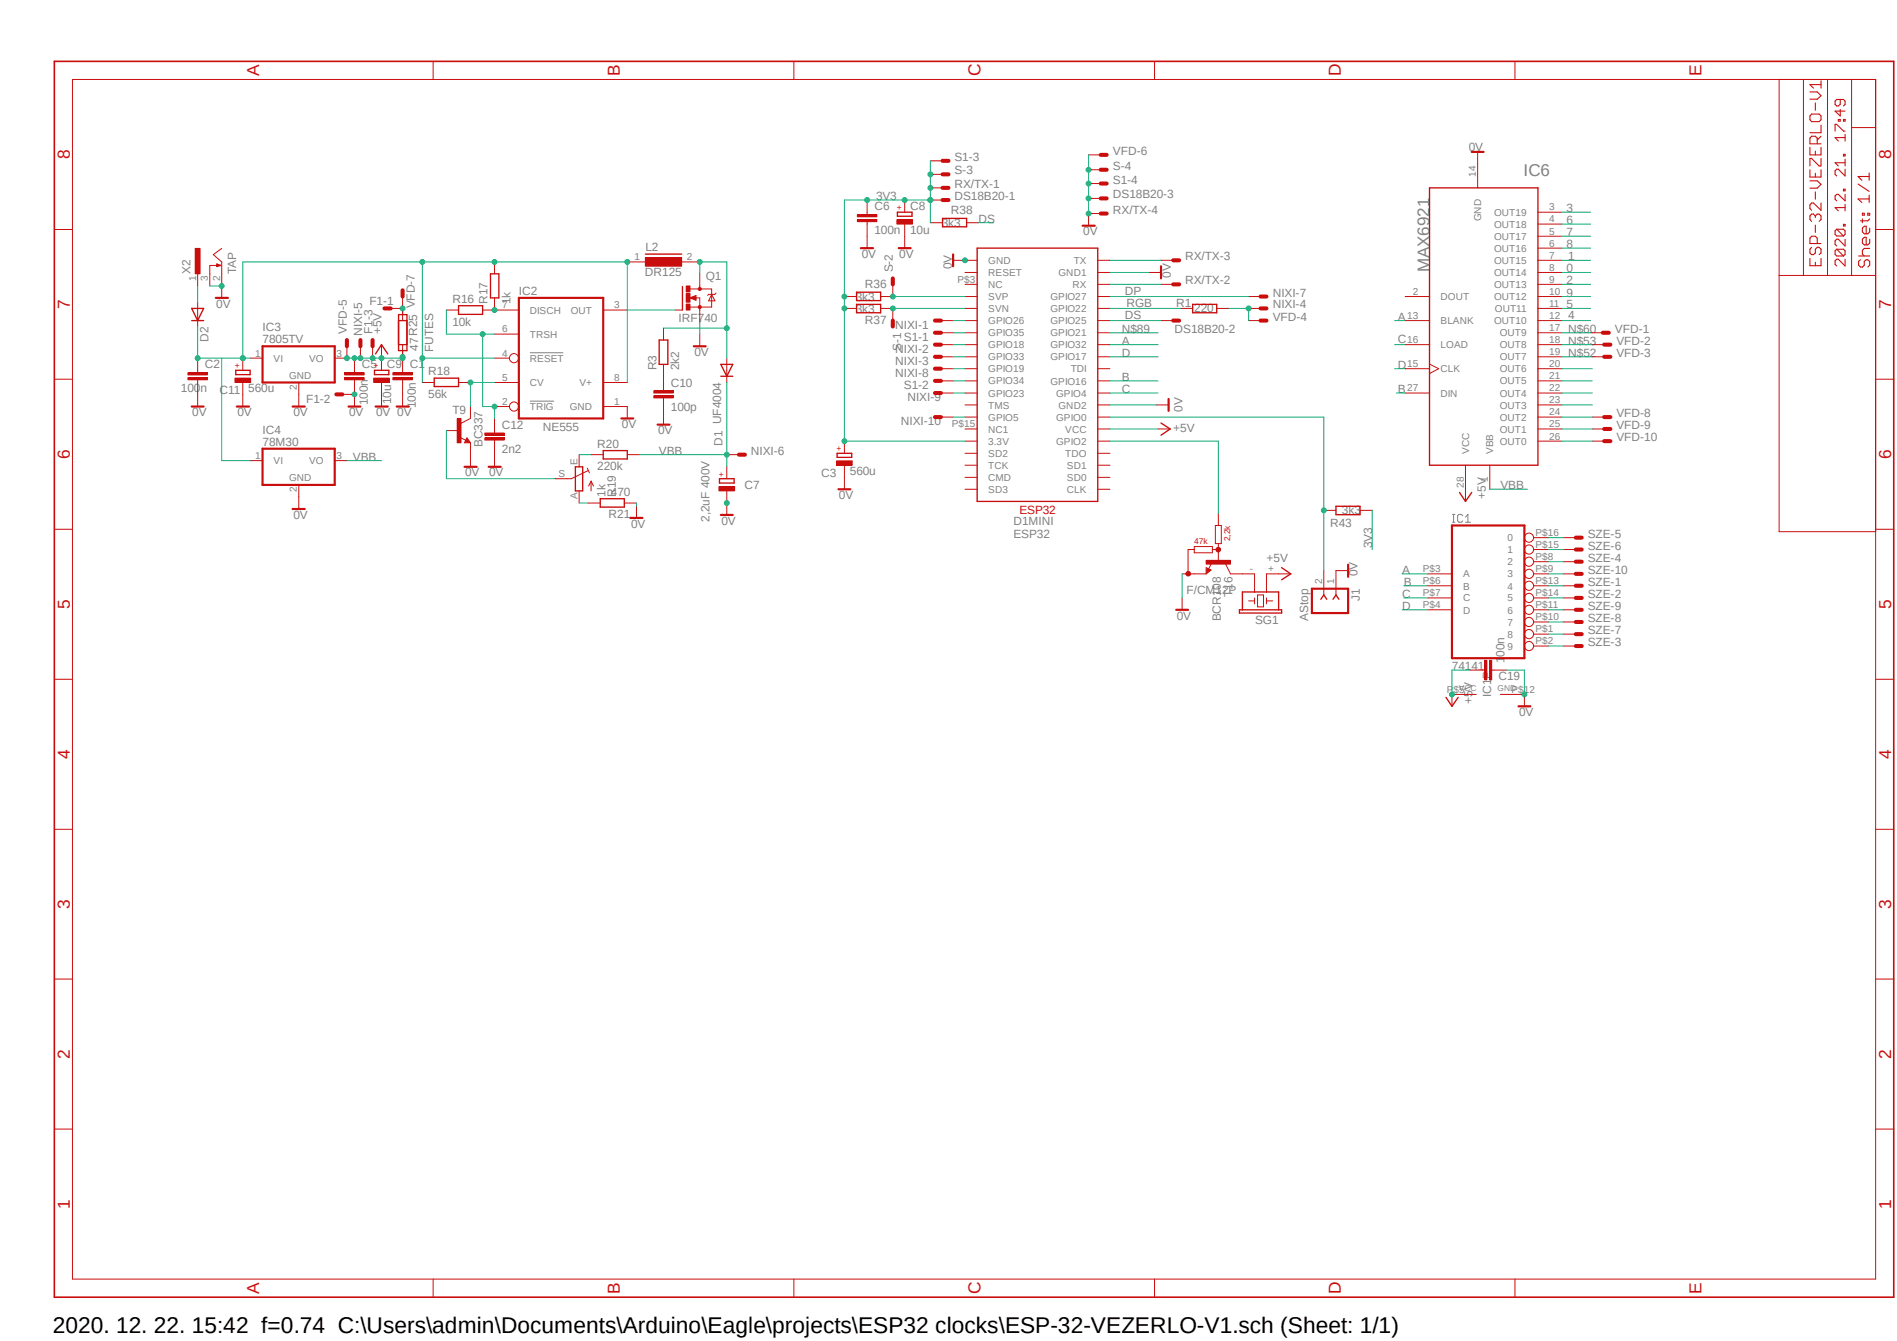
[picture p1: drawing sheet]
<svg xmlns="http://www.w3.org/2000/svg" width="297mm" height="210mm" viewBox="0 0 297 210" stroke-linecap="round" stroke-linejoin="round" font-family="sans-serif">
<path d="M8.3 9.4l288.6 194.2M296.9 9.4l-288.6 194.2" fill="none" stroke="#fff" stroke-width=".16"/>
<path d="M83 55.2h5.1M83 62.8h3.7M227.4 81.8h.4M227.4 80.6h.4M227.6 80.6v1.2M229 80.8l-.2-.2h-.4l-.2 .2v.8l.2 .2h.4l.2-.2M229.4 81.8h.9M229.4 81l.4-.4v1.2" fill="none" stroke="#808080" stroke-width=".16"/>
<path d="M81.2 46.7h13.2v18.8h-13.2z" fill="none" stroke="#c90d0c" stroke-width=".34"/>
<g fill="none" stroke="#c90d0c" stroke-width=".16">
<path d="M77.4 48.6h3.8M77.4 59.9h3.8M77.4 56.1h2.4M77.4 52.3h3.8M94.4 48.6h3.8M94.4 59.9h3.8M72 68.5l.9 .5M73.1 68.6l.6 .7h-1zM73.7 65.5l-1.5 .8M77.4 63.7h2.4M94.4 63.7h3.8"/>
<circle cx="80.5" cy="56.1" r=".72"/>
<circle cx="80.5" cy="63.7" r=".72"/>
</g>
<path d="M73.1 69l.1 .1h-.3l.2-.4 .4 .5h-.6" fill="none" stroke="#c90d0c" stroke-width=".21"/>
<path d="M71.6 65.5h.6v3.8h-.6z" fill-rule="evenodd" fill="#c90d0c"/>
<g fill="none" stroke="#c90d0c" stroke-width=".16">
<path d="M66.1 59.9h1.9M69.9 48.6h1.9M71.8 59.9h1.9M77.4 46.7v1.9h-1.8M77.4 41v1.9M105.8 48.6h1M108 46.7l1-.4v.7zM108.1 45.3h3.3v2.8h-3.4M108.9 46.7h.7v1.9M109.6 44.8v.5M111.4 46.1l.5 1h-.9zM112.1 45.9l-.2 .2h-.9l-.2 .2"/>
<path d="M69.9 67.4h1.9M71.6 65.5h.6v3.8h-.6zM73.7 63.7v1.8M73.7 69.3v3.8M90.7 71.2v1.9M90.7 76.9v1.9M91.9 73.3l.4 .7M92.1 73.7l-2.6 1.3h-2.6M92.1 78.8h1.9M92.5 75.4v1.5M92.5 75.4l.4 .7M92.5 75.4l-.3 .7"/>
<path d="M92.5 71.2h1.9M97.7 78.8h2M98.2 71.2h1.9M98.2 63.7v1.8"/>
</g>
<path d="M68 59.2h3.8v1.3h-3.8zM71.8 47.9h3.8v1.3h-3.8zM76.8 42.9h1.3v3.8h-1.3zM106.8 44.9v3.7M90.1 73.1h1.1v3.8h-1.1zM94 78.1h3.7v1.3h-3.7zM94.4 70.6h3.8v1.3h-3.8z" fill="none" stroke="#c90d0c" stroke-width=".21"/>
<path d="M72.7 73.1h1.9M97.3 65.5h1.8" fill="none" stroke="#c90d0c" stroke-width=".34"/>
<path d="M108.9 46.5l-.7 .2 .7 .2v-.2h-.2" fill="none" stroke="#c90d0c" stroke-width=".25"/>
<circle cx="109.6" cy="48.1" r=".25" fill="#c90d0c"/>
<circle cx="109.6" cy="48.1" r=".25" fill="none" stroke="#c90d0c" stroke-width=".16"/>
<circle cx="109.6" cy="45.2" r=".25" fill="#c90d0c"/>
<circle cx="109.6" cy="45.2" r=".25" fill="none" stroke="#c90d0c" stroke-width=".16"/>
<path d="M107.4 47.6h.6v1h-.6z" fill-rule="evenodd" fill="#c90d0c"/>
<path d="M107.4 47.6h.6v1h-.6z" fill="none" stroke="#c90d0c" stroke-width=".16"/>
<path d="M107.4 44.8h.6v.9h-.6z" fill-rule="evenodd" fill="#c90d0c"/>
<path d="M107.4 44.8h.6v.9h-.6z" fill="none" stroke="#c90d0c" stroke-width=".16"/>
<path d="M107.4 46h.6v1.3h-.6z" fill-rule="evenodd" fill="#c90d0c"/>
<path d="M107.4 46h.6v1.3h-.6zM109.6 42.9v1.9M109.6 48.6v1.9M109.6 52.3v1.9M113.8 56.1v3.8M99.7 79.2v1.9" fill="none" stroke="#c90d0c" stroke-width=".16"/>
<path d="M108.6 54.2h1.9M98.7 81.1h1.9" fill="none" stroke="#c90d0c" stroke-width=".34"/>
<path d="M112.9 57.1h1.8l-.9 1.8zM112.9 58.9h1.8M112.6 75h2.3v.6h-2.3z" fill="none" stroke="#c90d0c" stroke-width=".21"/>
<path d="M112.6 76.2h2.4v.7h-2.4z" fill-rule="evenodd" fill="#c90d0c"/>
<path d="M103.9 51.4v1.9M103.9 57.1v4.1M75.9 68.6h3.1v.3h-3.1zM75.9 67.8h3.1v.4h-3.1zM77.4 65.5v2.3M77.4 69v4.1M102.4 62h3v.3h-3zM102.4 61.2h3v.4h-3zM103.9 62.4v4.1M112.6 76.2h2.4v.7h-2.4zM113.8 73.1v1.9M113.8 76.9v3.7" fill="none" stroke="#c90d0c" stroke-width=".16"/>
<path d="M75.9 68.7h3.1M75.9 68h3.1M76.5 73.1h1.9M102.4 62.1h3M102.4 61.4h3M103 66.5h1.8M112.9 80.6h1.8" fill="none" stroke="#c90d0c" stroke-width=".34"/>
<path d="M101 39.8h5.7M103.2 53.3h1.4v3.8h-1.4z" fill="none" stroke="#c90d0c" stroke-width=".21"/>
<path d="M101 40.3h5.7v1.4h-5.7z" fill-rule="evenodd" fill="#c90d0c"/>
<g fill="none" stroke="#c90d0c" stroke-width=".16">
<path d="M11.3 12.4h282.4v187.9h-282.4zM67.8 9.6v2.8M124.3 9.6v2.8M180.8 9.6v2.8M237.2 9.6v2.8M278.6 12.4v70.9h15.1M282.4 12.4v30.7M286.1 12.4v30.7M289.9 20h3.8M289.9 12.4v30.7M8.5 35.9h2.8M134.2 34.4h3.1v.3h-3.1z"/>
<path d="M134.2 33.6h3.1v.4h-3.1zM135.8 31.3v2.3M135.8 34.7v4.2M170.4 24.3h1.9M231.4 23.8v5.6M240.8 38.9h3.8M240.8 37h3.8M240.8 35.1h3.8M240.8 33.2h3.8M293.7 35.9h2.8M8.5 59.4h2.8M54 59.1h3v.4h-3z"/>
<path d="M54 58.4h3v.3h-3zM54.3 54.2v1.9M55.5 56.1v2.3M55.5 59.5v2.3M56.4 54.2v1.9M59.7 54v1.9M63 46.4v1.9M98.2 41h3.8M101 40.3h5.7v1.4h-5.7zM105.8 41h3.8M147.3 50.2h1.9M147.3 54h1.9"/>
<path d="M147.3 55.9h1.9M147.3 57.7h1.9M179.9 42.7h1.9M195.5 50.2h1.9M195.5 48.3h1.9M195.5 46.4h1.9M220 50.2h3.8M220 54h3.8M220 46.4h3.8M220 57.7h3.8M223.8 57l1.5 .7-1.5 .8M240.8 42.7h3.8"/>
<path d="M240.8 50.2h3.8M240.8 54h3.8M240.8 55.9h3.8M240.8 48.3h3.8M240.8 46.4h3.8M240.8 57.7h3.8M240.8 52.1h3.8M240.8 59.6h3.8M240.8 44.5h3.8M240.8 40.8h3.8M249 52.1h2M249.3 54h1.9"/>
<path d="M249.3 55.9h1.9M278.6 43.1h15.1M293.7 59.4h2.8M113.8 71.2h1.9M147.3 61.6h1.9M147.3 65.3h1.9M220 61.6h3.8M229.4 72.9v5.6M233.3 72.9v3.7M240.8 61.6h3.8M240.8 65.3h3.8M240.8 67.2h3.8"/>
<path d="M240.8 69.1h3.8M240.8 63.4h3.8M249.3 65.3h1.9M249.3 67.2h1.9M249.3 69.1h1.9M8.5 82.9h2.8M223.6 91.7h3.7M223.6 93.6h3.7M223.6 95.5h3.7M223.6 89.9h3.7M240.2 91.7h2.2M240.2 93.6h2.2"/>
<path d="M240.2 88h2.2M240.2 84.2h2.2M240.2 86.1h2.2M240.2 99.3h2.2M240.2 97.4h2.2M240.2 95.5h2.2M240.2 89.9h2.2M244.8 91.7h1.9M244.8 93.6h1.9M244.8 88h1.9M244.8 84.2h1.9M244.8 86.1h1.9"/>
<path d="M244.8 99.3h1.9M244.8 97.4h1.9M244.8 95.5h1.9M244.8 89.9h1.9M293.7 82.9h2.8M8.5 106.4h2.8M231.1 108.8h-3.8v1.8M234.9 108.8h3.8v1.8M240.2 101.2h2.2M244.8 101.2h1.9M293.7 106.4h2.8M8.5 129.9h2.8"/>
<path d="M293.7 129.9h2.8M8.5 153.3h2.8M293.7 153.3h2.8M8.5 176.8h2.8M293.7 176.8h2.8M67.8 200.3v2.9M124.3 200.3v2.9M180.8 200.3v2.9M237.2 200.3v2.9"/>
<circle cx="239.4" cy="99.3" r=".72"/>
<circle cx="239.4" cy="91.7" r=".72"/>
<circle cx="239.4" cy="86.1" r=".72"/>
<circle cx="239.4" cy="84.2" r=".72"/>
<circle cx="239.4" cy="88" r=".72"/>
<circle cx="239.4" cy="89.9" r=".72"/>
<circle cx="239.4" cy="93.6" r=".72"/>
<circle cx="239.4" cy="97.4" r=".72"/>
<circle cx="239.4" cy="95.5" r=".72"/>
<circle cx="239.4" cy="101.2" r=".72"/>
</g>
<path d="M134.2 34.5h3.1M134.2 33.8h3.1M134.8 38.9h1.9M230.4 23.8h1.9M54 59.3h3M54 58.5h3M181.8 41.7v1.9M227.3 82.3h11.4v20.8h-11.4zM237.7 110.6h1.9" fill="none" stroke="#c90d0c" stroke-width=".34"/>
<g fill="none" stroke="#c90d0c" stroke-width=".17">
<path d="M283.4 14.4h1.1l.6 .6-.6 .5h-1.1M283.6 17.9h1.2l.3 .3v.6l-.3 .2h-1.2l-.2-.2v-.6zM284.2 16.1v1.2M285.1 12.7v1.1M285.1 19.6v1.2h-1.7M285.1 13.3h-1.7l.5 .5M287.8 18.7h.3v.3h-.3zM288.1 15.6v.7l-.3 .3h-.2l-.3-.3v-.5l.3-.2h1l.3 .2v.5l-.3 .3M288.1 17.1v1.1l-.8-.8h1.6M288.6 18.7h.3v.3h-.3zM283.4 23.1v1.2h1.7v-1.2M283.4 26.6v1.1h1.7v-1.1"/>
<path d="M283.4 28.3h1.1l.6 .6-.6 .6h-1.1M283.6 38.7l-.2 .3v.6l.2 .3h.3l.3-.3v-.6l.3-.3h.3l.3 .3v.6l-.3 .3M284.2 33.8l-.3-.3h-.3l-.2 .3v.6l.2 .3M284.2 33.8l.3-.3h.3l.3 .3v.6l-.3 .3M284.2 23.7v.6M284.2 27.1v.6M284.2 30.1v1.1M284.2 33.8v.3M284.2 35.3v1.1M284.5 22.5v-.9l-.3-.3h-.6l-.2 .3v.9h1.7M284.5 38.1v-.8l-.3-.3h-.6l-.2 .3v.8h1.7M285.1 24.8v1.2h-.3l-1.2-1.2h-.2v1.2"/>
<path d="M285.1 31.8v1.1l-1.2-1.1h-.3l-.2 .3v.5l.2 .3M285.1 21.3l-.6 .6M287.3 20.5v-1h.3l1 1h.3M287.6 39l-.3 .3v.5l.3 .3h1M287.6 35.9h1l.3 .3v.5l-.3 .3M287.6 39h1l.3 .3v.5l-.3 .3M287.6 35.9l-.3 .3v.5l.3 .3h1M287.6 39l1 1.1M287.6 35.9l1 1.1M288.6 24.2h.3v.2h-.3zM288.6 29.6h.3v.3h-.3zM288.6 35.1h.3v.3h-.3z"/>
<path d="M288.9 37.5v1l-1.1-1h-.2l-.3 .2v.6l.3 .2M288.9 30.4v1.1l-1.1-1.1h-.2l-.3 .3v.5l.3 .3M288.9 21v1.1M288.9 24.9v1.1M288.9 26.5v1.1l-1.1-1.1h-.2l-.3 .3v.5l.3 .3M288.9 32v1M288.9 32.5h-1.6l.5 .5M288.9 25.5h-1.6l.5 .5M288.9 21.5h-1.6l.5 .6M290.9 28.8l1.8 1.2M291.6 33.4h.3v.3h-.3zM291.6 34.3v.6"/>
<path d="M292.4 33.4h.3v.3h-.3zM292.7 31.2h-1.8l.6 .5M292.7 27.1v1.1M292.7 30.6v1.1M292.7 27.6h-1.8l.6 .6M292.7 35.7v.6l-.3 .3h-.5l-.3-.3v-.6l.3-.3h.3v1.2M292.7 37.5v.6l-.3 .3h-.5l-.3-.3v-.6l.3-.3h.3v1.2M292.7 38.9h-.8l-.3 .3v.6l.3 .3M292.7 34.3l-.3 .3h-1.1M283.4 40.5v1.1h1.7v-1.1M284.2 41.1v.5M288.9 40.6v1.1l-1.1-1.1h-.2l-.3 .3v.5l.3 .3"/>
<path d="M291 40.1h1.7M291.3 40.7l-.3 .2v.6l.3 .3h.3l.3-.3v-.6l.3-.2h.2l.3 .2v.6l-.3 .3"/>
</g>
<path d="M8.5 9.6h288v193.6h-288z" fill="none" stroke="#c90d0c" stroke-width=".25"/>
<g fill="none" stroke="#c90d0c" stroke-width=".64">
<path d="M172.3 24.3h1M54.3 53.3v.9M56.4 53.3v.9M63 45.5v.9M146.4 50.2h.9M146.4 54h.9M146.4 55.9h.9M146.4 57.7h.9M197.4 50.2h.9M197.4 48.3h.9M197.4 46.4h.9M251 52.1h.9"/>
<path d="M251.2 54h.9M251.2 55.9h.9M115.7 71.2h.9M146.4 61.6h.9M146.4 65.3h.9M251.2 65.3h.9M251.2 67.2h.9M251.2 69.1h.9M246.7 91.7h.9M246.7 93.6h.9M246.7 88h.9M246.7 84.2h.9"/>
<path d="M246.7 86.1h.9M246.7 99.3h.9M246.7 97.4h.9M246.7 95.5h.9M246.7 89.9h.9M246.7 101.2h.9"/>
</g>
<path d="M140.5 33.2h2.3v.7h-2.3zM223.8 29.4h17v43.5h-17zM58.8 55.4l.9-1.4 1 1.4M228.5 77.1l.9 1.4 1-1.4M226.4 109.2l.9 1.4 1-1.4" fill="none" stroke="#c90d0c" stroke-width=".21"/>
<path d="M140.4 34.4h2.5v.7h-2.5z" fill-rule="evenodd" fill="#c90d0c"/>
<path d="M140.4 34.4h2.5v.7h-2.5zM141.6 31.3v1.9M141.6 35.1v1.9" fill="none" stroke="#c90d0c" stroke-width=".16"/>
<path d="M58.6 58h2.3v.7h-2.3z" fill="none" stroke="#c90d0c" stroke-width=".21"/>
<path d="M58.5 59.2h2.5v.7h-2.5z" fill-rule="evenodd" fill="#c90d0c"/>
<path d="M58.5 59.2h2.5v.7h-2.5zM59.7 56.1v1.9M59.7 59.9v1.9" fill="none" stroke="#c90d0c" stroke-width=".16"/>
<path d="M36.9 58h2.3v.7h-2.3z" fill="none" stroke="#c90d0c" stroke-width=".21"/>
<path d="M36.8 59.2h2.4v.7h-2.4z" fill-rule="evenodd" fill="#c90d0c"/>
<path d="M34.7 38.9l-1.3 1 1.3 1.1v1.9M145.7 31.3h1.9M170.4 31.1h1.9M34.5 41.6h-1.6v1.3M36.8 59.2h2.4v.7h-2.4zM38 56.1v1.9M38 59.9v3.8M181.8 50.2h1.9" fill="none" stroke="#c90d0c" stroke-width=".16"/>
<path d="M37.1 63.7h1.9" fill="none" stroke="#c90d0c" stroke-width=".34"/>
<path d="M147.6 31.3h.9M172.3 31.1h1M183.7 50.2h.9" fill="none" stroke="#c90d0c" stroke-width=".64"/>
<path d="M34 41.4l.5 .2-.5 .1z" fill="none" stroke="#c90d0c" stroke-width=".21"/>
<path d="M30.6 38.9h.7v4h-.7z" fill-rule="evenodd" fill="#c90d0c"/>
<g fill="none" stroke="#c90d0c" stroke-width=".16">
<path d="M30.6 38.9h.7v4h-.7zM145.7 27.3h1.9M145.7 34.9h1.9M145.7 25.2h1.9M151.3 34.9h1.9M170.4 26.6h1.9M170.4 28.7h1.9M172.3 33.4h-1.9v1.9M30.9 42.9v1.9M30.9 47.4v3.7M32.9 42.9v1.9M34.7 42.9v3.8"/>
<path d="M132.2 46.4h1.9M132.2 48.3h1.9M137.9 48.3h1.9v1.9M139.8 44.5v1.9h-1.9M147.3 52.1h1.9M147.3 59.6h1.9M149.2 40.8h1.9M181.8 40.8h1.9M181.8 44.5h1.9M187 89.9h1.8M187 86.1h-1v3.8M187 85.6h2.8v1h-2.8z"/>
<path d="M188.8 88.9l.8 .4-.8 .6zM189.7 88.2l-.5 .9M189.8 86.1h1M190.3 82.3h.9v2.8h-.9zM190.8 85.1v2.9M191.9 88.3l.8 1.6M194.5 89.9h1.9v2.8M195.5 94.1h.9M196.4 93.6v1M196.9 93.2h.9v1.8h-.9zM198.3 94.1h1M198.3 93.6v1"/>
<path d="M200.2 89.9h-1.9v2.8M230.2 104.9h2.3M232.5 103.4h.3v3.1h-.3zM233.2 103.4h.4v3.1h-.4zM233.6 104.9h2.2"/>
</g>
<path d="M149.2 39.8v1.9M169.5 35.3h1.9M33.8 46.7h1.9M232.6 103.4v3.1M233.4 103.4v3.1" fill="none" stroke="#c90d0c" stroke-width=".34"/>
<path d="M147.6 34.2h3.7v1.3h-3.7zM30 48.3h1.9l-1 1.9zM30 50.2h1.9M134.1 45.8h3.8v1.3h-3.8zM134.1 47.7h3.8v1.3h-3.8zM189 89.1v.6l.4-.4-.3-.2v.3l.1-.1M194.1 95.5h6.6v.5h-6.6zM194.5 95.5v-2.8h5.7v2.8" fill="none" stroke="#c90d0c" stroke-width=".21"/>
<path d="M147.6 27.3h.9M147.6 25.2h.9M172.3 26.6h1M172.3 28.7h1M172.3 33.4h1M139.8 43.6v.9M139.8 50.2v.9M146.4 52.1h.9M146.4 59.6h.9M183.7 44.5h.9M183.7 40.8h.9" fill="none" stroke="#c90d0c" stroke-width=".64"/>
<path d="M190.6 85.9h.2h.1v.3l-.1 .1-.2-.1-.1-.1h.3h-.3z" fill-rule="evenodd" fill="#c90d0c"/>
<path d="M190.6 85.9h.2h.1v.3l-.1 .1-.2-.1-.1-.1h.3h-.3z" fill="none" stroke="#c90d0c" stroke-width=".16"/>
<path d="M185.9 89.7l.1-.1 .2 .1 .1 .2-.1 .1-.2 .1-.1-.1-.1-.1 .3-.1-.3 .1z" fill-rule="evenodd" fill="#c90d0c"/>
<path d="M185.9 89.7l.1-.1 .2 .1 .1 .2-.1 .1-.2 .1-.1-.1-.1-.1 .3-.1-.3 .1z" fill="none" stroke="#c90d0c" stroke-width=".16"/>
<path d="M190.5 85.9l.2-.2 .4 .2v.3l-.2 .2h-.2l-.2-.1-.1-.2h.2l.1-.2 .2 .1v.1l-.2 .2-.1-.2h-.2z" fill-rule="evenodd" fill="#c90d0c"/>
<path d="M190.5 85.9l.2-.2 .4 .2v.3l-.2 .2h-.2l-.2-.1-.1-.2h.2l.1-.2 .2 .1v.1l-.2 .2-.1-.2h-.2z" fill="none" stroke="#c90d0c" stroke-width=".16"/>
<path d="M185.8 89.6l.2-.1h.2l.2 .2v.3l-.4 .2-.2-.1-.1-.2h.1l.2-.2 .2 .1v.1l-.2 .1-.3-.1z" fill-rule="evenodd" fill="#c90d0c"/>
<path d="M185.8 89.6l.2-.1h.2l.2 .2v.3l-.4 .2-.2-.1-.1-.2h.1l.2-.2 .2 .1v.1l-.2 .1-.3-.1z" fill="none" stroke="#c90d0c" stroke-width=".16"/>
<path d="M188.8 87.8h3.9v.5h-3.9z" fill-rule="evenodd" fill="#c90d0c"/>
<g fill="none" stroke="#c90d0c" stroke-width=".16">
<path d="M141.6 37v1.9M145.7 29.4h1.9M29.4 59.1h3.1v.4h-3.1zM29.4 58.4h3.1v.3h-3.1zM30.9 56.1v2.3M30.9 59.5v4.2M39.2 56.1h1.9M46.8 59.9v3.8M52.4 56.1h1.9M58.3 54.2v1.9M61.2 48.3h1.8v1.9M61.5 59.1h3.1v.4h-3.1z"/>
<path d="M61.5 58.4h3.1v.3h-3.1zM63 54v1.9M63 56.1v2.3M63 59.5v4.2M151.1 40.8h1.9M151.1 42.7h1.9M151.1 46.4h1.9M151.1 50.2h1.9M151.1 55.9h1.9M151.1 54h1.9M151.1 52.1h1.9M151.1 59.6h1.9"/>
<path d="M151.1 48.3h1.9M151.1 57.7h1.9M151.1 44.5h1.9M171.9 40.8h1.9M171.9 42.7h1.9M171.9 46.4h1.9M171.9 50.2h1.9M171.9 55.9h1.9M171.9 54h1.9M171.9 52.1h1.9M171.9 59.6h1.9M171.9 48.3h1.9"/>
<path d="M171.9 57.7h1.9M171.9 44.5h1.9M184.9 48.3h1.8M190.5 48.3h1.9M39.2 72.1h1.9M46.8 75.9v3.8M52.4 72.1h1.9M53.6 61.8h1.9v1.9M59.7 61.8v1.9M151.1 74.8h1.9M151.1 76.6h1.9M151.1 71h1.9"/>
<path d="M151.1 63.4h1.9M151.1 72.9h1.9M151.1 69.1h1.9M151.1 65.3h1.9M151.1 61.6h1.9M151.1 67.2h1.9M171.9 74.8h1.9M171.9 76.6h1.9M171.9 71h1.9M171.9 63.4h1.9M171.9 72.9h1.9M171.9 69.1h1.9"/>
<path d="M171.9 65.3h1.9M171.9 61.6h1.9M171.9 67.2h1.9M181.1 63.4h1.9M181.3 67.2h1.9M207.3 79.9h1.9M212.9 79.9h1.9M185.1 89.9h1.9M185.1 93.6v1.9M188.8 87.8h3.9v.5h-3.9zM190.8 80.4v1.9M192.7 89.9h1.8"/>
<path d="M200.2 89.9h1.9M207.3 89.4v3.8M211.1 89.4h-1.9v3.8"/>
</g>
<g fill="none" stroke="#c90d0c" stroke-width=".34">
<path d="M140.7 38.9h1.9M29.4 59.3h3.1M29.4 58.5h3.1M41.1 54.2h11.3v5.7h-11.3zM61.5 59.3h3.1M61.5 58.5h3.1M30 63.7h1.9M41.1 70.3h11.3v5.6h-11.3zM45.8 63.7h1.9M45.8 79.7h1.9M54.6 63.7h1.8M58.8 63.7h1.9"/>
<path d="M62.1 63.7h1.9M183 62.5v1.8M184.1 95.5h1.9M205.4 92.2h5.7v3.8h-5.7zM211.1 88.4v1.9"/>
</g>
<path d="M153 38.9h18.9v39.6h-18.9zM62.4 49.3h1.3v5.6h-1.3zM62.4 50.2h1.3M62.4 54h1.3M186.7 47.7h3.8v1.3h-3.8zM131.1 71h2.2v.6h-2.2zM181.8 66.3l1.4 .9-1.4 1M209.2 79.3h3.7v1.3h-3.7zM200.7 88.9l1.4 1-1.4 .9M206.8 93.9l.5-.7 .4 .7M208.7 93.9l.5-.7 .4 .7" fill="none" stroke="#c90d0c" stroke-width=".21"/>
<path d="M147.6 29.4h.9M58.3 53.3v.9M60.2 48.3h1M52.7 61.8h.9" fill="none" stroke="#c90d0c" stroke-width=".64"/>
<path d="M131 72.2h2.4v.7h-2.4z" fill-rule="evenodd" fill="#c90d0c"/>
<path d="M131 72.2h2.4v.7h-2.4zM132.2 69.1v1.9M132.2 72.9v3.7" fill="none" stroke="#c90d0c" stroke-width=".16"/>
<path d="M131.3 76.6h1.8" fill="none" stroke="#c90d0c" stroke-width=".34"/>
<circle cx="77.4" cy="48.6" r=".38" fill="#0dab76"/>
<g fill="none" stroke="#0dab76" stroke-width=".16">
<path d="M69.9 48.6v3.7h7.5M75.6 52.3v11.4h1.8"/>
<circle cx="77.4" cy="48.6" r=".38"/>
</g>
<circle cx="75.6" cy="52.3" r=".38" fill="#0dab76"/>
<g fill="none" stroke="#0dab76" stroke-width=".16">
<path d="M77.4 63.7v1.8"/>
<circle cx="75.6" cy="52.3" r=".38"/>
</g>
<circle cx="77.4" cy="63.7" r=".38" fill="#0dab76"/>
<g fill="none" stroke="#0dab76" stroke-width=".16">
<path d="M77.4 59.9h-3.7v3.8"/>
<circle cx="77.4" cy="63.7" r=".38"/>
</g>
<circle cx="73.7" cy="59.9" r=".38" fill="#0dab76"/>
<g fill="none" stroke="#0dab76" stroke-width=".16">
<path d="M109.6 50.5v1.8M99.7 78.8v.4"/>
<circle cx="73.7" cy="59.9" r=".38"/>
</g>
<circle cx="113.8" cy="78.8" r=".38" fill="#0dab76"/>
<g fill="none" stroke="#0dab76" stroke-width=".16">
<path d="M170.4 31.1v2.3"/>
<circle cx="113.8" cy="78.8" r=".38"/>
</g>
<circle cx="170.4" cy="33.4" r=".38" fill="#0dab76"/>
<g fill="none" stroke="#0dab76" stroke-width=".16">
<path d="M170.4 26.6v4.5"/>
<circle cx="170.4" cy="33.4" r=".38"/>
</g>
<circle cx="170.4" cy="28.7" r=".38" fill="#0dab76"/>
<circle cx="170.4" cy="28.7" r=".38" fill="none" stroke="#0dab76" stroke-width=".16"/>
<circle cx="170.4" cy="31.1" r=".38" fill="#0dab76"/>
<g fill="none" stroke="#0dab76" stroke-width=".16">
<path d="M170.4 24.3v2.3"/>
<circle cx="170.4" cy="31.1" r=".38"/>
</g>
<circle cx="170.4" cy="26.6" r=".38" fill="#0dab76"/>
<g fill="none" stroke="#0dab76" stroke-width=".16">
<path d="M235.8 104.9h2.9v3.9"/>
<circle cx="170.4" cy="26.6" r=".38"/>
</g>
<circle cx="238.7" cy="108.8" r=".38" fill="#0dab76"/>
<g fill="none" stroke="#0dab76" stroke-width=".16">
<path d="M32.9 44.8h1.8"/>
<circle cx="238.7" cy="108.8" r=".38"/>
</g>
<circle cx="34.7" cy="44.8" r=".38" fill="#0dab76"/>
<g fill="none" stroke="#0dab76" stroke-width=".16">
<path d="M173.8 42.7h6.1M185.1 89.9v3.7"/>
<circle cx="34.7" cy="44.8" r=".38"/>
</g>
<circle cx="55.5" cy="61.8" r=".38" fill="#0dab76"/>
<g fill="none" stroke="#0dab76" stroke-width=".16">
<path d="M173.8 63.4h7.3"/>
<circle cx="55.5" cy="61.8" r=".38"/>
</g>
<circle cx="151.1" cy="40.8" r=".38" fill="#0dab76"/>
<g fill="none" stroke="#0dab76" stroke-width=".16">
<path d="M98.2 48.6h7.6M69.9 67.4v7.6h17M100.1 71.2h13.7v1.9"/>
<circle cx="151.1" cy="40.8" r=".38"/>
</g>
<circle cx="113.8" cy="71.2" r=".38" fill="#0dab76"/>
<g fill="none" stroke="#0dab76" stroke-width=".16">
<path d="M113.8 51.4v4.7M113.8 59.9v11.3M54.3 72.1h5.4M233.3 76.6h5.8"/>
<circle cx="113.8" cy="71.2" r=".38"/>
</g>
<circle cx="109.6" cy="41" r=".38" fill="#0dab76"/>
<g fill="none" stroke="#0dab76" stroke-width=".16">
<path d="M109.6 42.9v-1.9h4.2v10.4h-9.9"/>
<circle cx="109.6" cy="41" r=".38"/>
</g>
<circle cx="113.8" cy="51.4" r=".38" fill="#0dab76"/>
<g fill="none" stroke="#0dab76" stroke-width=".16">
<path d="M54.3 56.1h1.2M59.7 55.9v.2"/>
<circle cx="113.8" cy="51.4" r=".38"/>
</g>
<circle cx="54.3" cy="56.1" r=".38" fill="#0dab76"/>
<g fill="none" stroke="#0dab76" stroke-width=".16">
<path d="M55.5 56.1h2.8"/>
<circle cx="54.3" cy="56.1" r=".38"/>
</g>
<circle cx="56.4" cy="56.1" r=".38" fill="#0dab76"/>
<circle cx="56.4" cy="56.1" r=".38" fill="none" stroke="#0dab76" stroke-width=".16"/>
<circle cx="59.7" cy="56.1" r=".38" fill="#0dab76"/>
<g fill="none" stroke="#0dab76" stroke-width=".16">
<path d="M63 55.9v.2h-4.7"/>
<circle cx="59.7" cy="56.1" r=".38"/>
</g>
<circle cx="55.5" cy="56.1" r=".38" fill="#0dab76"/>
<circle cx="55.5" cy="56.1" r=".38" fill="none" stroke="#0dab76" stroke-width=".16"/>
<circle cx="63" cy="56.1" r=".38" fill="#0dab76"/>
<circle cx="63" cy="56.1" r=".38" fill="none" stroke="#0dab76" stroke-width=".16"/>
<circle cx="63" cy="55.9" r=".38" fill="#0dab76"/>
<circle cx="63" cy="55.9" r=".38" fill="none" stroke="#0dab76" stroke-width=".16"/>
<circle cx="58.3" cy="56.1" r=".38" fill="#0dab76"/>
<g fill="none" stroke="#0dab76" stroke-width=".16">
<path d="M230.2 104.9h-2.9v3.9"/>
<circle cx="58.3" cy="56.1" r=".38"/>
</g>
<circle cx="227.3" cy="108.8" r=".38" fill="#0dab76"/>
<g fill="none" stroke="#0dab76" stroke-width=".16">
<path d="M132.2 46.4v22.7h18.9M90.7 71.2h1.8M90.7 78.8h1.4M173.8 67.2h7.5"/>
<circle cx="227.3" cy="108.8" r=".38"/>
</g>
<circle cx="132.2" cy="48.3" r=".38" fill="#0dab76"/>
<g fill="none" stroke="#0dab76" stroke-width=".16">
<path d="M132.2 31.3v15.1"/>
<circle cx="132.2" cy="48.3" r=".38"/>
</g>
<circle cx="132.2" cy="46.4" r=".38" fill="#0dab76"/>
<g fill="none" stroke="#0dab76" stroke-width=".16">
<path d="M145.7 31.3v3.6"/>
<circle cx="132.2" cy="46.4" r=".38"/>
</g>
<circle cx="145.7" cy="31.3" r=".38" fill="#0dab76"/>
<g fill="none" stroke="#0dab76" stroke-width=".16">
<path d="M145.7 29.4v1.9"/>
<circle cx="145.7" cy="31.3" r=".38"/>
</g>
<circle cx="145.7" cy="31.3" r=".38" fill="#0dab76"/>
<g fill="none" stroke="#0dab76" stroke-width=".16">
<path d="M141.6 31.3h4.1"/>
<circle cx="145.7" cy="31.3" r=".38"/>
</g>
<circle cx="141.6" cy="31.3" r=".38" fill="#0dab76"/>
<g fill="none" stroke="#0dab76" stroke-width=".16">
<path d="M132.2 31.3h9.4"/>
<circle cx="141.6" cy="31.3" r=".38"/>
</g>
<circle cx="135.8" cy="31.3" r=".38" fill="#0dab76"/>
<g fill="none" stroke="#0dab76" stroke-width=".16">
<path d="M145.7 27.3v2.1"/>
<circle cx="135.8" cy="31.3" r=".38"/>
</g>
<circle cx="145.7" cy="29.4" r=".38" fill="#0dab76"/>
<g fill="none" stroke="#0dab76" stroke-width=".16">
<path d="M145.7 25.2v2.1"/>
<circle cx="145.7" cy="29.4" r=".38"/>
</g>
<circle cx="145.7" cy="27.3" r=".38" fill="#0dab76"/>
<circle cx="145.7" cy="27.3" r=".38" fill="none" stroke="#0dab76" stroke-width=".16"/>
<circle cx="132.2" cy="69.1" r=".38" fill="#0dab76"/>
<g fill="none" stroke="#0dab76" stroke-width=".16">
<path d="M244.6 38.9h4.4M244.6 37h4.4M244.6 35.1h4.4M244.6 33.2h4.4M30.9 44.8v2.6M139.8 48.3h11.3M173.8 54h7.5M173.8 59.6h7.5M173.8 55.9h7.5M218.4 50.2h1.6M218.4 54h1.6M218.4 57.7h1.6"/>
<path d="M244.6 50.2h4.4M244.6 48.3h4.4M244.6 46.4h4.4M244.6 44.5h4.4M244.6 42.7h4.4M244.6 40.8h4.4M244.6 54h4.7M244.6 59.6h4.7M244.6 57.7h4.7M244.6 55.9h4.7M244.6 52.1h4.4M173.8 61.6h7.5"/>
<path d="M214.8 79.9v6.2M218.6 61.6h1.4M244.6 61.6h4.7M244.6 69.1h4.7M244.6 67.2h4.7M244.6 65.3h4.7M244.6 63.4h4.7M219.5 95.5h4.1M219.5 89.9h4.1M219.8 91.7h3.8M219.8 93.6h3.8M242.4 91.7h2.4"/>
<path d="M242.4 93.6h2.4M242.4 88h2.4M242.4 84.2h2.4M242.4 86.1h2.4M242.4 99.3h2.4M242.4 97.4h2.4M242.4 95.5h2.4M242.4 89.9h2.4M242.4 101.2h2.4"/>
<circle cx="132.2" cy="69.1" r=".38"/>
</g>
<circle cx="139.8" cy="48.3" r=".38" fill="#0dab76"/>
<g fill="none" stroke="#0dab76" stroke-width=".16">
<path d="M139.8 46.4h11.3"/>
<circle cx="139.8" cy="48.3" r=".38"/>
</g>
<circle cx="139.8" cy="46.4" r=".38" fill="#0dab76"/>
<g fill="none" stroke="#0dab76" stroke-width=".16">
<path d="M173.8 65.3h33.5v24.1"/>
<circle cx="139.8" cy="46.4" r=".38"/>
</g>
<circle cx="207.3" cy="79.9" r=".38" fill="#0dab76"/>
<g fill="none" stroke="#0dab76" stroke-width=".16">
<path d="M153.2 34.9h2.4M66.1 56.1h11.3M149.2 50.2h1.9M149.2 54h1.9M149.2 55.9h1.9M149.2 57.7h1.9M149.2 52.1h1.9M149.2 59.6h1.9M173.8 50.2h8M173.8 52.1h7.5M173.8 46.4h21.7M173.8 48.3h11.1"/>
<path d="M173.8 40.8h8M173.8 44.5h8M149.2 61.6h1.9M149.2 65.3h1.9M173.8 69.1h17v11.3"/>
<circle cx="207.3" cy="79.9" r=".38"/>
</g>
<circle cx="66.1" cy="56.1" r=".38" fill="#0dab76"/>
<g fill="none" stroke="#0dab76" stroke-width=".16">
<path d="M66.1 41v18.9"/>
<circle cx="66.1" cy="56.1" r=".38"/>
</g>
<circle cx="77.4" cy="41" r=".38" fill="#0dab76"/>
<g fill="none" stroke="#0dab76" stroke-width=".16">
<path d="M66.1 41h32.1v18.9"/>
<circle cx="77.4" cy="41" r=".38"/>
</g>
<circle cx="98.2" cy="41" r=".38" fill="#0dab76"/>
<circle cx="98.2" cy="41" r=".38" fill="none" stroke="#0dab76" stroke-width=".16"/>
<circle cx="38" cy="56.1" r=".38" fill="#0dab76"/>
<g fill="none" stroke="#0dab76" stroke-width=".16">
<path d="M30.9 51.1v5h8.3M66.1 41h-28.1v15.1"/>
<circle cx="38" cy="56.1" r=".38"/>
</g>
<circle cx="66.1" cy="41" r=".38" fill="#0dab76"/>
<circle cx="66.1" cy="41" r=".38" fill="none" stroke="#0dab76" stroke-width=".16"/>
<circle cx="38" cy="56.1" r=".38" fill="#0dab76"/>
<circle cx="38" cy="56.1" r=".38" fill="none" stroke="#0dab76" stroke-width=".16"/>
<circle cx="30.9" cy="56.1" r=".38" fill="#0dab76"/>
<g fill="none" stroke="#0dab76" stroke-width=".16">
<path d="M34.7 56.1v16h4.5"/>
<circle cx="30.9" cy="56.1" r=".38"/>
</g>
<circle cx="63" cy="48.3" r=".38" fill="#0dab76"/>
<g fill="none" stroke="#0dab76" stroke-width=".16">
<path d="M195.5 48.3v1.9"/>
<circle cx="63" cy="48.3" r=".38"/>
</g>
<circle cx="195.5" cy="48.3" r=".38" fill="#0dab76"/>
<g fill="none" stroke="#0dab76" stroke-width=".16">
<path d="M192.4 48.3h3.1"/>
<circle cx="195.5" cy="48.3" r=".38"/>
</g>
<text font-size="3.6" x="8.3" y="208.7">2020. 12. 22. 15:42 f=0.74 C:\Users\admin\Documents\Arduino\Eagle\projects\ESP32 clocks\ESP-32-VEZERLO-V1.sch (Sheet: 1/1)</text>
<g font-size="2.7" fill="#c90d0c">
<text x="40.6" y="11.9" transform="rotate(-90 40.6 11.9)">A</text>
<text x="97" y="11.9" transform="rotate(-90 97 11.9)">B</text>
<text x="153.5" y="12" transform="rotate(-90 153.5 12)">C</text>
<text x="209.9" y="12" transform="rotate(-90 209.9 12)">D</text>
<text x="266.4" y="11.9" transform="rotate(-90 266.4 11.9)">E</text>
<text x="10.9" y="24.9" transform="rotate(-90 10.9 24.9)">8</text>
<text x="296.1" y="24.9" transform="rotate(-90 296.1 24.9)">8</text>
<text x="10.9" y="48.4" transform="rotate(-90 10.9 48.4)">7</text>
<text x="296.1" y="48.4" transform="rotate(-90 296.1 48.4)">7</text>
<text x="10.9" y="71.9" transform="rotate(-90 10.9 71.9)">6</text>
<text x="296.1" y="71.9" transform="rotate(-90 296.1 71.9)">6</text>
<text x="10.9" y="95.4" transform="rotate(-90 10.9 95.4)">5</text>
<text x="296.1" y="95.4" transform="rotate(-90 296.1 95.4)">5</text>
<text x="10.9" y="118.9" transform="rotate(-90 10.9 118.9)">4</text>
<text x="296.1" y="118.9" transform="rotate(-90 296.1 118.9)">4</text>
<text x="10.9" y="142.4" transform="rotate(-90 10.9 142.4)">3</text>
<text x="296.1" y="142.4" transform="rotate(-90 296.1 142.4)">3</text>
<text x="10.9" y="165.9" transform="rotate(-90 10.9 165.9)">2</text>
<text x="296.1" y="165.9" transform="rotate(-90 296.1 165.9)">2</text>
<text x="10.9" y="189.4" transform="rotate(-90 10.9 189.4)">1</text>
<text x="296.1" y="189.4" transform="rotate(-90 296.1 189.4)">1</text>
<text x="40.6" y="202.6" transform="rotate(-90 40.6 202.6)">A</text>
<text x="97" y="202.6" transform="rotate(-90 97 202.6)">B</text>
<text x="153.5" y="202.7" transform="rotate(-90 153.5 202.7)">C</text>
<text x="209.9" y="202.7" transform="rotate(-90 209.9 202.7)">D</text>
<text x="266.4" y="202.6" transform="rotate(-90 266.4 202.6)">E</text>
</g>
<g font-size="2.7" fill="#808080">
<text x="238.6" y="27.6">IC6</text>
<text x="223.8" y="42.7" transform="rotate(-90 223.8 42.7)">MAX6921</text>
</g>
<g font-size="1.9" fill="#808080">
<text x="230" y="23.6">0V</text>
<text x="149.4" y="27.3">S-3</text>
<text x="149.4" y="25.2">S1-3</text>
<text x="149.4" y="29.4">RX/TX-1</text>
<text x="174.2" y="24.3">VFD-6</text>
<text x="174.2" y="26.6">S-4</text>
<text x="174.2" y="28.7">S1-4</text>
<text x="136.9" y="32.9">C6</text>
<text x="137.2" y="31.3">3V3</text>
<text x="142.5" y="32.9">C8</text>
<text x="147.4" y="35.6">3k3</text>
<text x="148.9" y="33.5">R38</text>
<text x="149.4" y="31.3">DS18B20-1</text>
<text x="153.2" y="34.9">DS</text>
<text x="174.2" y="31.1">DS18B20-3</text>
<text x="174.2" y="33.4">RX/TX-4</text>
<text x="245.3" y="35.1">6</text>
<text x="245.3" y="33.2">3</text>
<text x="101" y="39.3">L2</text>
<text x="134.9" y="40.4">0V</text>
<text x="136.9" y="36.7">100n</text>
<text x="140.8" y="40.4">0V</text>
<text x="142.5" y="36.6">10u</text>
<text x="169.6" y="36.8">0V</text>
<text x="185.5" y="40.8">RX/TX-3</text>
<text x="245.3" y="38.9">8</text>
<text x="245.3" y="37">7</text>
<text x="245.5" y="40.8">1</text>
<text x="29.8" y="42.9" transform="rotate(-90 29.8 42.9)">X2</text>
<text x="37" y="42.9" transform="rotate(-90 37 42.9)">TAP</text>
<text x="57.8" y="47.8">F1-1</text>
<text x="70.8" y="47.5">R16</text>
<text x="76.3" y="47.6" transform="rotate(-90 76.3 47.6)">R17</text>
<text x="79.9" y="47.6" transform="rotate(-90 79.9 47.6)">1k</text>
<text x="81.2" y="46.2">IC2</text>
<text x="101" y="43.3">DR125</text>
<text x="110.5" y="43.8">Q1</text>
<text x="134" y="47.2">3k3</text>
<text x="135.4" y="45.1">R36</text>
<text x="139.8" y="42.7" transform="rotate(-90 139.8 42.7)">S-2</text>
<text x="149" y="42.2" transform="rotate(-90 149 42.2)">0V</text>
<text x="176.1" y="46.2">DP</text>
<text x="183.3" y="43.5" transform="rotate(-90 183.3 43.5)">0V</text>
<text x="185.5" y="44.5">RX/TX-2</text>
<text x="199.3" y="46.4">NIXI-7</text>
<text x="245.3" y="46.4">9</text>
<text x="245.3" y="44.5">2</text>
<text x="245.3" y="42.7">0</text>
<text x="32.6" y="53.5" transform="rotate(-90 32.6 53.5)">D2</text>
<text x="33.9" y="48.2">0V</text>
<text x="41.1" y="53.8">7805TV</text>
<text x="41.1" y="51.9">IC3</text>
<text x="54.3" y="52.3" transform="rotate(-90 54.3 52.3)">VFD-5</text>
<text x="56.7" y="52.6" transform="rotate(-90 56.7 52.6)">NIXI-5</text>
<text x="58.3" y="52.3" transform="rotate(-90 58.3 52.3)">F1-3</text>
<text x="59.7" y="52.3" transform="rotate(-90 59.7 52.3)">+5V</text>
<text x="64.9" y="48.3" transform="rotate(-90 64.9 48.3)">VFD-7</text>
<text x="70.8" y="51">10k</text>
<text x="106.3" y="50.5">IRF740</text>
<text x="134" y="49.1">3k3</text>
<text x="135.4" y="50.8">R37</text>
<text x="140.2" y="51.5">NIXI-1</text>
<text x="141.5" y="53.4">S1-1</text>
<text x="175.6" y="54">A</text>
<text x="175.6" y="52.1">N$89</text>
<text x="176.1" y="50">DS</text>
<text x="176.4" y="48.1">RGB</text>
<text x="183.9" y="52.1">DS18B20-2</text>
<text x="184.1" y="48.1">R1</text>
<text x="187" y="48.8">220</text>
<text x="199.3" y="48.3">NIXI-4</text>
<text x="199.3" y="50.2">VFD-4</text>
<text x="218.9" y="50.2">A</text>
<text x="218.9" y="53.8">C</text>
<text x="245.3" y="48.3">5</text>
<text x="245.5" y="50">4</text>
<text x="245.5" y="54">N$53</text>
<text x="245.5" y="52.1">N$60</text>
<text x="252.9" y="52.1">VFD-1</text>
<text x="253.1" y="54">VFD-2</text>
<text x="32.1" y="57.7">C2</text>
<text x="56.6" y="57.7">C5</text>
<text x="60.6" y="57.6">C9 C1</text>
<text x="65.5" y="54.9" transform="rotate(-90 65.5 54.9)">47R25</text>
<text x="67.1" y="58.8">R18</text>
<text x="67.8" y="55.2" transform="rotate(-90 67.8 55.2)">FUTES</text>
<text x="102.8" y="58" transform="rotate(-90 102.8 58)">R3</text>
<text x="106.3" y="58" transform="rotate(-90 106.3 58)">2k2</text>
<text x="108.7" y="55.7">0V</text>
<text x="140.2" y="55.3">NIXI-2</text>
<text x="140.2" y="57.2">NIXI-3</text>
<text x="140.2" y="59.1">NIXI-8</text>
<text x="141.1" y="55" transform="rotate(-90 141.1 55)">S-1</text>
<text x="175.6" y="59.6">B</text>
<text x="175.6" y="55.9">D</text>
<text x="218.9" y="57.7">D</text>
<text x="245.5" y="55.9">N$52</text>
<text x="253.1" y="55.9">VFD-3</text>
<text x="28.3" y="61.5">100n</text>
<text x="30.1" y="65.2">0V</text>
<text x="34.4" y="61.6">C11</text>
<text x="37.2" y="65.2">0V</text>
<text x="38.9" y="61.4">560u</text>
<text x="45.9" y="65.2">0V</text>
<text x="47.9" y="63.1">F1-2</text>
<text x="54.7" y="65.2">0V</text>
<text x="57.6" y="63.5" transform="rotate(-90 57.6 63.5)">100n</text>
<text x="58.9" y="65.2">0V 0V</text>
<text x="61.3" y="63.3" transform="rotate(-90 61.3 63.3)">10u</text>
<text x="65.1" y="63.9" transform="rotate(-90 65.1 63.9)">100n</text>
<text x="67.1" y="62.4">56k</text>
<text x="70.8" y="64.9">T9</text>
<text x="105" y="64.3">100p</text>
<text x="105" y="60.5">C10</text>
<text x="141.5" y="61">S1-2</text>
<text x="142.1" y="62.9">NIXI-9</text>
<text x="175.6" y="61.6">C</text>
<text x="185.2" y="64.5" transform="rotate(-90 185.2 64.5)">0V</text>
<text x="218.9" y="61.6">B</text>
<text x="253.1" y="65.3">VFD-8</text>
<text x="41.1" y="69.8">78M30</text>
<text x="41.1" y="67.9">IC4</text>
<text x="75.6" y="70" transform="rotate(-90 75.6 70)">BC337</text>
<text x="78.6" y="71">2n2</text>
<text x="78.6" y="67.1">C12</text>
<text x="85" y="67.4">NE555</text>
<text x="93.5" y="70.1">R20</text>
<text x="97.4" y="67.1">0V</text>
<text x="103" y="68">0V</text>
<text x="103.2" y="71.2">VBB</text>
<text x="113.1" y="69.8" transform="rotate(-90 113.1 69.8)">D1 UF4004</text>
<text x="117.6" y="71.2">NIXI-6</text>
<text x="141.1" y="66.6">NIXI-10</text>
<text x="183.7" y="67.7">+5V</text>
<text x="253.1" y="67.2">VFD-9</text>
<text x="253.1" y="69.1">VFD-10</text>
<text x="55.2" y="72.1">VBB</text>
<text x="72.8" y="74.6">0V</text>
<text x="76.6" y="74.6">0V</text>
<text x="93.5" y="73.7">220k</text>
<text x="94.8" y="77.8" transform="rotate(-90 94.8 77.8)">1k</text>
<text x="95.6" y="77.6">470</text>
<text x="96.4" y="77.8" transform="rotate(-90 96.4 77.8)">R19</text>
<text x="116.5" y="76.5">C7</text>
<text x="128.6" y="74.6">C3</text>
<text x="133.1" y="74.4">560u</text>
<text x="234.9" y="76.6">VBB</text>
<text x="45.9" y="81.2">0V</text>
<text x="95.3" y="81.2">R21</text>
<text x="98.8" y="82.6">0V</text>
<text x="111.1" y="81.7" transform="rotate(-90 111.1 81.7)">2,2uF 400V</text>
<text x="112.9" y="82.2">0V</text>
<text x="131.4" y="78.1">0V</text>
<text x="158.7" y="82.3">D1MINI</text>
<text x="208.2" y="82.6">R43</text>
<text x="210.1" y="80.5">3k3</text>
<text x="232.7" y="78.1" transform="rotate(-90 232.7 78.1)">+5V</text>
<text x="158.7" y="84.2">ESP32</text>
<text x="198.3" y="88">+5V</text>
<text x="214.8" y="85.9" transform="rotate(-90 214.8 85.9)">3V3</text>
<text x="219.5" y="89.9">A</text>
<text x="248.6" y="88">SZE-4</text>
<text x="248.6" y="84.2">SZE-5</text>
<text x="248.6" y="86.1">SZE-6</text>
<text x="248.6" y="89.9">SZE-10</text>
<text x="185.8" y="93">F/CM12P</text>
<text x="193" y="93.5" transform="rotate(-90 193 93.5)">T16</text>
<text x="212.6" y="90.3" transform="rotate(-90 212.6 90.3)">0V</text>
<text x="212.9" y="94.1" transform="rotate(-90 212.9 94.1)">J1</text>
<text x="219.5" y="93.6">C</text>
<text x="219.5" y="95.5">D</text>
<text x="219.8" y="91.7">B</text>
<text x="248.6" y="91.7">SZE-1</text>
<text x="248.6" y="93.6">SZE-2</text>
<text x="248.6" y="95.5">SZE-9</text>
<text x="184.2" y="97">0V</text>
<text x="191.1" y="97.3" transform="rotate(-90 191.1 97.3)">BCR108</text>
<text x="196.5" y="97.8">SG1</text>
<text x="204.8" y="97.2" transform="rotate(-90 204.8 97.2)">AStop</text>
<text x="248.6" y="101.2">SZE-3</text>
<text x="248.6" y="99.3">SZE-7</text>
<text x="248.6" y="97.4">SZE-8</text>
<text x="227.3" y="104.9">74141</text>
<text x="234.6" y="106.6">C19</text>
<text x="235.5" y="103.8" transform="rotate(-90 235.5 103.8)">100n</text>
<text x="230.5" y="110.2" transform="rotate(-90 230.5 110.2)">+5V</text>
<text x="233.5" y="109.2" transform="rotate(-90 233.5 109.2)">IC1P</text>
<text x="237.8" y="112.1">0V</text>
</g>
<text font-size="1.9" fill="#c90d0c" x="159.6" y="80.4">ESP32</text>
<g font-size="1.6" fill="#808080">
<text x="231.1" y="27.7" transform="rotate(-90 231.1 27.7)">14</text>
<text x="231.9" y="34.7" transform="rotate(-90 231.9 34.7)">GND</text>
<text x="233.9" y="35.7">OUT18</text>
<text x="233.9" y="33.8">OUT19</text>
<text x="242.5" y="34.8">4</text>
<text x="242.5" y="32.9">3</text>
<text x="99.4" y="40.7">1</text>
<text x="107.5" y="40.7">2</text>
<text x="154.7" y="41.3">GND</text>
<text x="168.1" y="41.4">TX</text>
<text x="233.9" y="41.3">OUT15</text>
<text x="233.9" y="39.5">OUT16</text>
<text x="233.9" y="37.5">OUT17</text>
<text x="242.5" y="40.5">7</text>
<text x="242.5" y="38.6">6</text>
<text x="242.5" y="36.7">5</text>
<text x="30.7" y="44" transform="rotate(-90 30.7 44)">1</text>
<text x="32.6" y="44" transform="rotate(-90 32.6 44)">3</text>
<text x="34.5" y="44" transform="rotate(-90 34.5 44)">2</text>
<text x="149.9" y="44.3">P$3</text>
<text x="154.7" y="47">SVP</text>
<text x="154.7" y="43.2">RESET</text>
<text x="154.7" y="45.1">NC</text>
<text x="164.5" y="47">GPIO27</text>
<text x="165.7" y="43.2">GND1</text>
<text x="167.9" y="45.1">RX</text>
<text x="221.2" y="46.2">2</text>
<text x="225.6" y="47">DOUT</text>
<text x="233.9" y="47">OUT12</text>
<text x="233.9" y="45.1">OUT13</text>
<text x="233.9" y="43.2">OUT14</text>
<text x="242.5" y="46.2">10</text>
<text x="242.5" y="44.3">9</text>
<text x="242.5" y="42.4">8</text>
<text x="78.6" y="48.3">7</text>
<text x="78.6" y="52.1">6</text>
<text x="83" y="49.1">DISCH</text>
<text x="83" y="52.9">TRSH</text>
<text x="89.4" y="49.1">OUT</text>
<text x="96.2" y="48.3">3</text>
<text x="154.7" y="50.8">GPIO26</text>
<text x="154.7" y="52.7">GPIO35</text>
<text x="154.7" y="48.9">SVN</text>
<text x="164.5" y="50.8">GPIO25</text>
<text x="164.5" y="52.7">GPIO21</text>
<text x="164.5" y="48.9">GPIO22</text>
<text x="220.3" y="50">13</text>
<text x="220.3" y="53.7">16</text>
<text x="225.6" y="50.8">BLANK</text>
<text x="233.9" y="50.8">OUT10</text>
<text x="234.1" y="48.9">OUT11</text>
<text x="234.8" y="52.7">OUT9</text>
<text x="242.5" y="53.7">18</text>
<text x="242.5" y="51.8">17</text>
<text x="242.5" y="50">12</text>
<text x="242.5" y="48">11</text>
<text x="40" y="55.8">1</text>
<text x="42.8" y="56.7">VI</text>
<text x="45.3" y="59.3">GND</text>
<text x="48.4" y="56.7">VO</text>
<text x="52.7" y="55.8">3</text>
<text x="78.6" y="55.8">4</text>
<text x="78.6" y="59.6">5</text>
<text x="83" y="56.7">RESET</text>
<text x="96.2" y="59.6">8</text>
<text x="154.7" y="56.4">GPIO33</text>
<text x="154.7" y="54.6">GPIO18</text>
<text x="154.7" y="58.3">GPIO19</text>
<text x="164.5" y="54.6">GPIO32</text>
<text x="164.5" y="56.4">GPIO17</text>
<text x="167.6" y="58.3">TDI</text>
<text x="220.3" y="57.5">15</text>
<text x="225.6" y="58.3">CLK</text>
<text x="225.6" y="54.6">LOAD</text>
<text x="234.8" y="58.3">OUT6</text>
<text x="234.8" y="56.4">OUT7</text>
<text x="234.8" y="54.6">OUT8</text>
<text x="242.5" y="59.4">21</text>
<text x="242.5" y="57.5">20</text>
<text x="242.5" y="55.6">19</text>
<text x="46.5" y="61" transform="rotate(-90 46.5 61)">2</text>
<text x="78.6" y="63.4">2</text>
<text x="83" y="60.5">CV</text>
<text x="83" y="64.2">TRIG</text>
<text x="89.2" y="64.2">GND</text>
<text x="90.7" y="60.5">V+</text>
<text x="96.2" y="63.4">1</text>
<text x="154.7" y="64">TMS</text>
<text x="154.7" y="60.2">GPIO34</text>
<text x="154.7" y="65.9">GPIO5</text>
<text x="154.7" y="62.1">GPIO23</text>
<text x="164.5" y="60.2">GPIO16</text>
<text x="165.4" y="65.9">GPIO0</text>
<text x="165.4" y="62.1">GPIO4</text>
<text x="165.7" y="64">GND2</text>
<text x="220.3" y="61.3">27</text>
<text x="225.6" y="62.1">DIN</text>
<text x="234.8" y="65.9">OUT2</text>
<text x="234.8" y="64">OUT3</text>
<text x="234.8" y="62.1">OUT4</text>
<text x="234.8" y="60.2">OUT5</text>
<text x="242.5" y="65.1">24</text>
<text x="242.5" y="63.2">23</text>
<text x="242.5" y="61.3">22</text>
<text x="40" y="71.9">1</text>
<text x="52.7" y="71.9">3</text>
<text x="149" y="66.9">P$15</text>
<text x="154.7" y="71.5">SD2</text>
<text x="154.7" y="69.6">3.3V</text>
<text x="154.7" y="67.8">NC1</text>
<text x="165.4" y="69.7">GPIO2</text>
<text x="166.8" y="71.5">TDO</text>
<text x="166.8" y="67.8">VCC</text>
<text x="230" y="71.1" transform="rotate(-90 230 71.1)">VCC</text>
<text x="233.8" y="71.1" transform="rotate(-90 233.8 71.1)">VBB</text>
<text x="234.8" y="69.6">OUT0</text>
<text x="234.8" y="67.8">OUT1</text>
<text x="242.5" y="68.8">26</text>
<text x="242.5" y="66.9">25</text>
<text x="42.8" y="72.7">VI</text>
<text x="45.3" y="75.4">GND</text>
<text x="46.5" y="77.1" transform="rotate(-90 46.5 77.1)">2</text>
<text x="48.4" y="72.7">VO</text>
<text x="87.5" y="74.7">S</text>
<text x="90.4" y="72.8" transform="rotate(-90 90.4 72.8)">E</text>
<text x="154.7" y="75.3">CMD</text>
<text x="154.7" y="77.2">SD3</text>
<text x="154.7" y="73.4">TCK</text>
<text x="167" y="77.2">CLK</text>
<text x="167" y="75.3">SD0</text>
<text x="167" y="73.4">SD1</text>
<text x="229.2" y="76.4" transform="rotate(-90 229.2 76.4)">28</text>
<text x="233" y="75.5" transform="rotate(-90 233 75.5)">1</text>
<text x="90.4" y="78.2" transform="rotate(-90 90.4 78.2)">A</text>
<text x="240.4" y="83.9">P$16</text>
<text x="195.7" y="89.6">-</text>
<text x="198.6" y="89.6">+</text>
<text x="222.8" y="89.6">P$3</text>
<text x="236.1" y="88.6">2</text>
<text x="236.1" y="86.7">1</text>
<text x="236.1" y="84.8">0</text>
<text x="240.4" y="87.7">P$8</text>
<text x="240.4" y="89.6">P$9</text>
<text x="240.4" y="85.8">P$15</text>
<text x="207" y="91.4" transform="rotate(-90 207 91.4)">2</text>
<text x="208.9" y="91.4" transform="rotate(-90 208.9 91.4)">1</text>
<text x="222.8" y="95.2">P$4</text>
<text x="222.8" y="91.5">P$6</text>
<text x="222.8" y="93.4">P$7</text>
<text x="229.1" y="90.4">A</text>
<text x="229.1" y="92.3">B</text>
<text x="229.1" y="94.2">C</text>
<text x="236.1" y="90.4">3</text>
<text x="236.1" y="92.3">4</text>
<text x="236.1" y="94.2">5</text>
<text x="240.4" y="95.2">P$11</text>
<text x="240.4" y="91.5">P$13</text>
<text x="240.4" y="93.4">P$14</text>
<text x="229.1" y="96.1">D</text>
<text x="236.1" y="99.9">8</text>
<text x="236.1" y="101.8">9</text>
<text x="236.1" y="98">7</text>
<text x="236.1" y="96.1">6</text>
<text x="240.4" y="99">P$1</text>
<text x="240.4" y="100.9">P$2</text>
<text x="240.4" y="97.2">P$10</text>
<text x="226.5" y="108.5">P$5</text>
<text x="236.6" y="108.5">P$12</text>
</g>
<g font-size="1.3" fill="#c90d0c">
<text x="141.2" y="32.9" transform="rotate(-90 141.2 32.9)">+</text>
<text x="37.6" y="57.7" transform="rotate(-90 37.6 57.7)">+</text>
<text x="59.3" y="57.7" transform="rotate(-90 59.3 57.7)">+</text>
<text x="131.8" y="70.7" transform="rotate(-90 131.8 70.7)">+</text>
<text x="113.4" y="74.7" transform="rotate(-90 113.4 74.7)">+</text>
<text x="187" y="85.1">47k</text>
<text x="192.6" y="84.8" transform="rotate(-90 192.6 84.8)">2,2k</text>
</g>
<g font-size="1.3" fill="#808080">
<text x="228.4" y="108.2">VCC</text>
<text x="234.5" y="108.2">GND</text>
</g>
</svg>
